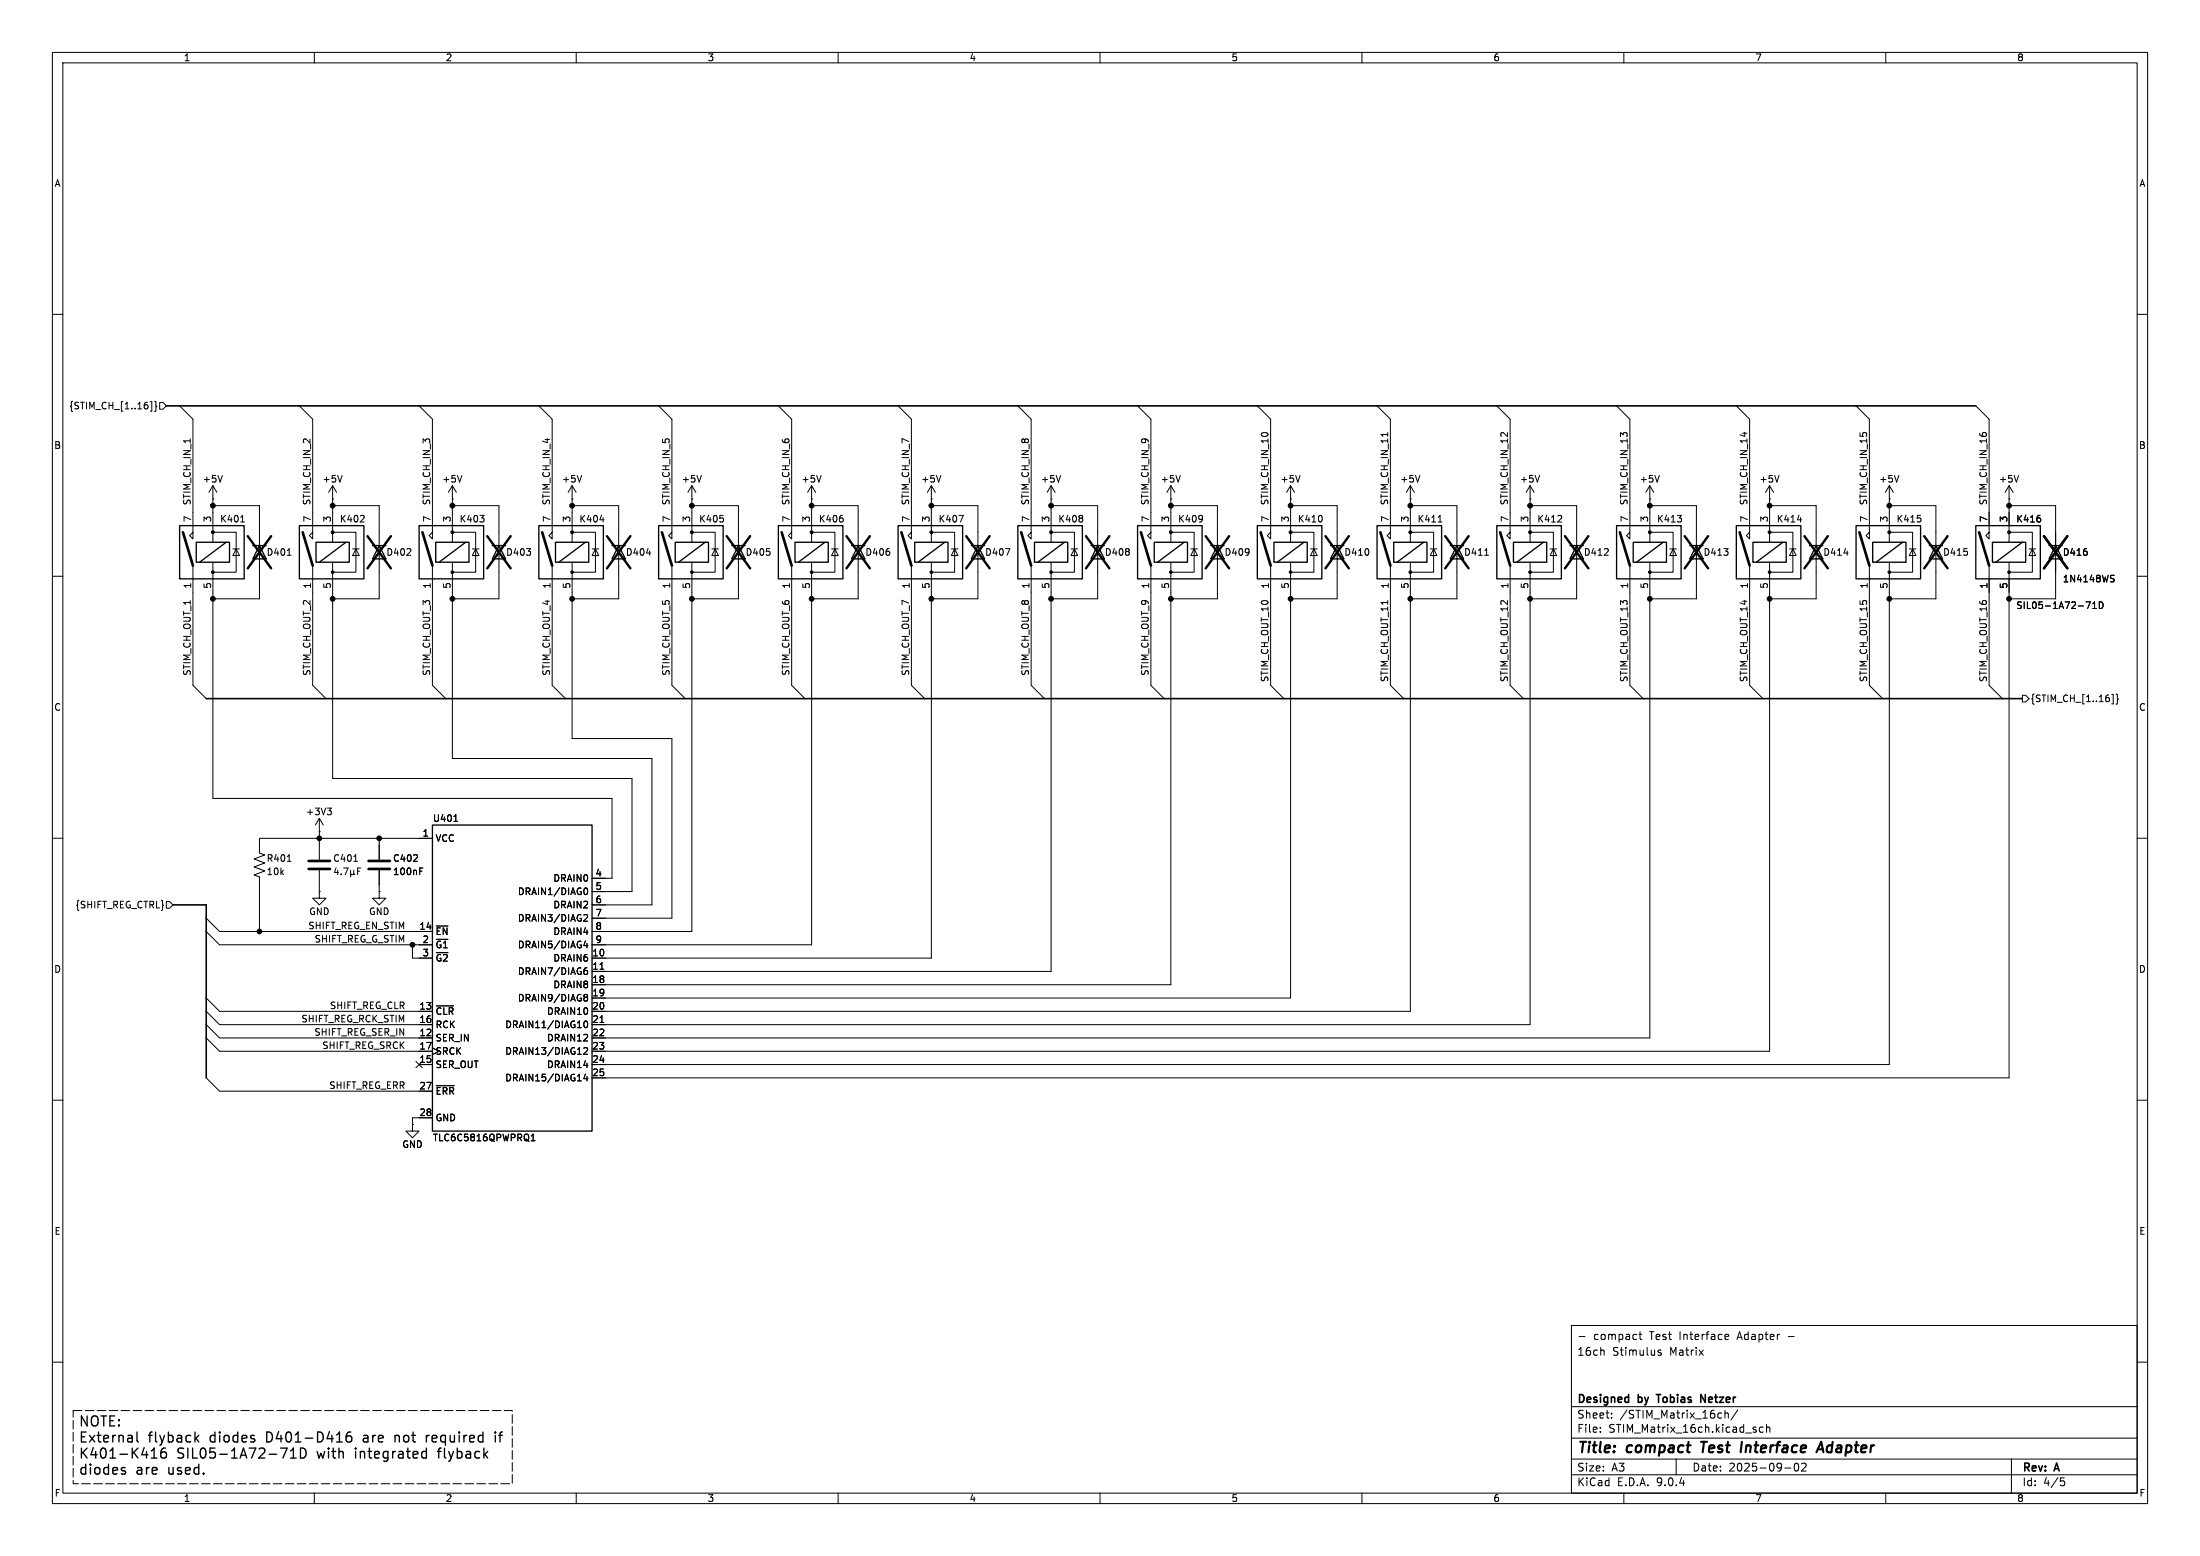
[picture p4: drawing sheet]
<svg xmlns="http://www.w3.org/2000/svg" width="420mm" height="297mm" viewBox="0 0 420 297" stroke-linecap="round" stroke-linejoin="round" font-family="sans-serif">
<g fill="none" stroke="#000" stroke-width=".19">
<path d="M10 10h400v277h-400zM12 12h396v273h-396zM60 10v2M110 10v2M160 10v2M210 10v2M260 10v2M310 10v2M360 10v2M10 60h2M28.7 76.7h.3v1.8h-.3M29.5 76.6l.3 .2v.6l.1 .2-.1 .1v.7l-.3 .1"/>
<path d="M30.5 76.8h.6l.6 .7-.6 .6h-.6zM34.3 77.5l2.5 2.5v22.9l-.6-.7 .6-.6M57.1 77.5l2.6 2.5v22.9l-.6-.7 .6-.6M80 77.5l2.5 2.5v22.9l-.6-.7 .6-.6M102.9 77.5l2.5 2.5v22.9l-.6-.7 .6-.6M125.7 77.5l2.6 2.5v22.9l-.7-.7 .7-.6M148.6 77.5l2.5 2.5v22.9l-.6-.7 .6-.6M171.4 77.5l2.6 2.5v22.9l-.6-.7 .6-.6M194.3 77.5l2.5 2.5v22.9l-.6-.7 .6-.6M217.2 77.5l2.5 2.5v22.9l-.6-.7 .6-.6M240 77.5l2.6 2.5v22.9l-.7-.7 .7-.6M262.9 77.5l2.5 2.5v22.9l-.6-.7 .6-.6"/>
<path d="M285.7 77.5l2.6 2.5v22.9l-.6-.7 .6-.6M308.6 77.5l2.5 2.5v22.9l-.6-.7 .6-.6M331.5 77.5l2.5 2.5v22.9l-.6-.7 .6-.6M354.3 77.5l2.6 2.5v22.9l-.7-.7 .7-.6M377.2 77.5l2.5 2.5v22.9l-.6-.7 .6-.6M408 60h2M40.6 95.3h.1M40.6 92.7v10.8M40.6 92.7l-.7 1.3M40.6 92.7l.8 1.3M40.6 96.5h8.9v17.8h-8.9M42.5 90.7l-.5 1.3"/>
<path d="M46 99.6h.7M63.5 95.3h.1M63.5 92.7l-.8 1.3M63.5 92.7l.8 1.3M63.5 92.7v10.8M63.5 96.5h8.9v17.8h-8.9M65.3 90.7l-.4 1.3M69.4 98.4l.1 .2v.3l-.7 .7h.7M86.4 95.3h.1M86.4 96.5h8.8v17.8h-8.8M86.4 92.7l-.8 1.3M86.4 92.7l.7 1.3"/>
<path d="M86.4 92.7v10.8M88.2 90.7l-.4 1.3M91.6 98.4h.8l-.4 .5M92.3 98.9l.1 .2-.1 .5M109.2 95.3h.1M109.2 92.7l-.7 1.3M109.2 92.7l.8 1.3M109.2 92.7v10.8M109.2 96.5h8.9v17.8h-8.9M111 90.7l-.4 1.3M114.5 99.2h.8M132.1 95.3h.1"/>
<path d="M132.1 96.5h8.9v17.8h-8.9M132.1 92.7l-.8 1.3M132.1 92.7l.7 1.3M132.1 92.7v10.8M133.9 90.7l-.4 1.3M137.5 98.4h.6M138 98.9l.1 .2-.1 .5M154.9 95.3h.1M154.9 96.5h8.9v17.8h-8.9M154.9 92.7v10.8M154.9 92.7l-.7 1.3M154.9 92.7l.8 1.3"/>
<path d="M156.8 90.7l-.5 1.3M160.9 98.9l.1 .2-.1 .5M177.8 95.3h.1M177.8 96.5h8.9v17.8h-8.9M177.8 92.7l-.8 1.3M177.8 92.7l.8 1.3M177.8 92.7v10.8M179.6 90.7l-.4 1.3M183.1 98.4h.8l-.5 1.2M200.7 95.3h.1M200.7 92.7l-.8 1.3M200.7 92.7l.7 1.3"/>
<path d="M200.7 92.7v10.8M200.7 96.5h8.8v17.8h-8.8M202.5 90.7l-.4 1.3M206.6 98.4l.1 .2-.1 .3M206.6 99l.1 .2-.1 .4M223.5 95.3h.1M223.5 96.5h8.9v17.8h-8.9M223.5 92.7v10.8M223.5 92.7l-.7 1.3M223.5 92.7l.8 1.3M225.3 90.7l-.4 1.3M229.4 98.4l.2 .7-.2 .4"/>
<path d="M229.6 98.9l-.2 .2M246.4 95.3h.1M246.4 92.7v10.8M246.4 92.7l-.8 1.3M246.4 92.7l.7 1.3M246.4 96.5h8.9v17.8h-8.9M248.2 90.7l-.4 1.3M252.3 98.5l.1 .4-.1 .6M264.9 82.6v.7M269.2 95.3h.1M269.2 92.7l-.7 1.3M269.2 92.7l.8 1.3"/>
<path d="M269.2 92.7v10.8M269.2 96.5h8.9v17.8h-8.9M271.1 90.7l-.5 1.3M274.6 99.6h.7M292.1 95.3h.1M292.1 96.5h8.9v17.8h-8.9M292.1 92.7v10.8M292.1 92.7l-.8 1.3M292.1 92.7l.8 1.3M293.9 90.7l-.4 1.3M298 98.4l.1 .2v.3l-.7 .7h.7M315 95.3h.1"/>
<path d="M315 92.7l-.8 1.3M315 92.7l.7 1.3M315 92.7v10.8M315 96.5h8.8v17.8h-8.8M316.8 90.7l-.4 1.3M320.2 98.4h.8l-.4 .5M320.9 98.9l.1 .2-.1 .5M337.8 95.3h.1M337.8 92.7l-.7 1.3M337.8 92.7l.8 1.3M337.8 92.7v10.8M337.8 96.5h8.9v17.8h-8.9"/>
<path d="M339.6 90.7l-.4 1.3M343.1 99.2h.8M360.7 95.3h.1M360.7 92.7v10.8M360.7 96.5h8.9v17.8h-8.9M360.7 92.7l-.8 1.3M360.7 92.7l.7 1.3M362.5 90.7l-.4 1.3M366.1 98.4h.6M366.6 98.9l.1 .2-.1 .5M383.5 95.3h.1M383.5 92.7l-.7 1.3"/>
<path d="M383.5 92.7l.8 1.3M383.5 92.7v10.8M383.5 96.5h8.9v17.8h-8.9M385.4 90.7l-.5 1.3M389.5 98.9l.1 .2-.1 .5M10 110h2M36.8 108v22.8l2.6 2.6M40.6 101.6h4.5v7.6h-4.5M40.6 107.3v45.1h76.2v15.2h-3.8M44.4 104.8h1.3M45.1 104.8l.6 1.2h-1.3zM54.8 106h.8"/>
<path d="M59.7 108v22.8l2.5 2.6M63.5 101.6h4.4v7.6h-4.4M63.5 107.3v41.3h57.1v21.6h-7.6M67.3 104.8h1.3M67.9 104.8l.7 1.2h-1.3zM82.5 108v22.8l2.6 2.6M86.4 101.6h4.4v7.6h-4.4M86.4 107.3v37.5h38.1v27.9h-11.5M90.2 104.8h1.2M90.8 104.8l.6 1.2h-1.2zM105.4 108v22.8l2.5 2.6M109.2 101.6h4.5v7.6h-4.5"/>
<path d="M109.2 107.3v33.7h19.1v34.3h-15.3M113 104.8h1.3M113.7 104.8l.6 1.2h-1.3zM123.4 105.6h.8M128.3 108v22.8l2.5 2.6M132.1 101.6h4.4v7.6h-4.4M132.1 107.3v70.5h-19.1M135.9 104.8h1.3M136.5 104.8l.7 1.2h-1.3zM151.1 108v22.8l2.6 2.6M154.9 101.6h4.5v7.6h-4.5M154.9 107.3v73h-41.9"/>
<path d="M158.7 104.8h1.3M159.4 104.8l.6 1.2h-1.3zM174 108v22.8l2.5 2.6M177.8 101.6h4.4v7.6h-4.4M177.8 107.3v75.6h-64.8M181.6 104.8h1.3M182.2 104.8l.7 1.2h-1.3zM191.9 104.7h.9l-.6 1.3M196.8 108v22.8l2.6 2.6M200.7 101.6h4.4v7.6h-4.4M200.7 107.3v78.1h-87.7M204.5 104.8h1.2"/>
<path d="M205.1 104.8l.6 1.2h-1.2zM219.7 108v22.8l2.5 2.6M223.5 101.6h4.5v7.6h-4.5M223.5 107.3v80.7h-110.5M227.3 104.8h1.3M228 104.8l.6 1.2h-1.3zM242.6 108v22.8l2.5 2.6M246.4 101.6h4.4v7.6h-4.4M246.4 107.3v83.2h-133.4M250.2 104.8h1.3M250.8 104.8l.7 1.2h-1.3zM265.4 108v22.8l2.6 2.6"/>
<path d="M269.2 101.6h4.5v7.6h-4.5M269.2 107.3v85.7h-156.2M273 104.8h1.3M273.7 104.8l.6 1.2h-1.3zM283.4 106h.8M288.3 108v22.8l2.5 2.6M292.1 101.6h4.4v7.6h-4.4M292.1 107.3v88.3h-179.1M295.9 104.8h1.3M296.5 104.8l.7 1.2h-1.3zM311.1 108v22.8l2.6 2.6M315 101.6h4.4v7.6h-4.4"/>
<path d="M315 107.3v90.8h-202M318.8 104.8h1.2M319.4 104.8l.6 1.2h-1.2zM334 108v22.8l2.5 2.6M337.8 101.6h4.5v7.6h-4.5M337.8 107.3v93.4h-224.8M341.6 104.8h1.3M342.3 104.8l.6 1.2h-1.3zM352 105.6h.8M356.9 108v22.8l2.5 2.6M360.7 101.6h4.4v7.6h-4.4M360.7 107.3v95.9h-247.7"/>
<path d="M364.5 104.8h1.3M365.1 104.8l.7 1.2h-1.3zM379.7 108v22.8l2.6 2.6M383.5 101.6h4.5v7.6h-4.5M383.5 107.3v98.4h-270.5M387.3 104.8h1.3M388 104.8l.6 1.2h-1.3zM398.2 114.9h.9l-.6 1.2M399.5 116.1h.7M399.5 115.2l.4-.3v1.2M400.8 114.9a.64 .64 0 0 1 .7 .6 .64 .64 0 0 1-.7 .6zM403.1 110.4l.4 .1 .1 .3-.2 .3h-.3"/>
<path d="M403.1 109.8l.5 .1M408 110h2M386.1 132.7h.6l.6 .7-.6 .6h-.6zM403.1 132.5h.3v1.9h-.3M404 132.5l.2 .2v.6l.2 .1-.2 .2v.6l-.2 .2M10 160h2M61 158.8h.1M61 156.2v7.9M61 156.2l-.8 1.3M61 156.2l.7 1.3M62.5 154.2h.8l-.5 .5M63 154.7l.3 .3v.3l-.3 .2"/>
<path d="M86.7 156.8h.7M408 160h2M31.7 172.1h.7l.6 .6-.6 .7h-.7zM39.4 175.3l2.5 2.5h40.6M39.4 177.8l2.5 2.5h40.6M54.8 164.4h.8M61 170.2v1.3h1.2l-1.2 1.2-1.3-1.2h1.3M61 170.2h.1M61 166.1v4.1M64.2 165.6l-.3 .9h.7M64.5 166.1v.8M65.1 166.8v.1"/>
<path d="M65.6 165.7h.9l-.6 1.2M66.9 166.1v1.3M66.9 166.8l.2 .1 .4-.1M67.5 164.4h.8M67.5 166.8l.2 .1M67.5 166.1v.7M68.3 166.3h.4M68.9 165.7h-.6v1.2M72.4 170.2v1.3h1.3l-1.3 1.2-1.3-1.2h1.3M72.4 170.2h.1M72.4 160v4.1M72.4 166.1v4.1"/>
<path d="M80.1 165.7h.6M80.1 166.3h.4M82.5 160h-33v2.8l1 .4-2 .8 2 .7-2 .8 2 .7-2 .8 1 .4v10.4M83.3 176.8h2.2M111.5 174.6h.4l.3 .3-.8 .9h.8M111.6 169.6l.2-.1a.68 .68 0 0 1 .4 .6 .68 .68 0 0 1-.4 .7l-.2-.2M111.8 179.6l-.3 .9h.7M39.4 190.5l2.5 2.5h40.6M39.4 193l2.5 2.6h40.6M39.4 195.6l2.5 2.5h40.6M39.4 198.1l2.5 2.6h40.6M78.7 180.3v2.6h3.8"/>
<path d="M83.3 192h3.3M111.6 185.3l.3-.1 .3 .3-.1 .4h-.5M111.6 189.9l.3-.1 .2 .1 .1 .2-.3 .3M111.6 195l.2-.1a.68 .68 0 0 1 .4 .6 .68 .68 0 0 1-.4 .7l-.3-.5zM111.6 190.3l.1 .1M111.7 190.4h.2M111.7 190.4h-.1M111.9 190.4l.3 .2-.1 .4-.2 .1-.3-.1M112.1 180.1v.8M112.1 184.7l-.4 .1-.2 .2M114.5 185h.8M114.5 195.2h.8"/>
<path d="M10 210h2M39.4 205.7l2.5 2.6h40.6M78.7 214.6v1.3h1.3l-1.3 1.3-1.2-1.3h1.2M78.7 214.6h.1M79.4 202.6l1.2 1.2M80 203.2h2.5M80.6 202.6l-1.2 1.2M82.5 213.4h-3.8v1.2M83.3 207.2h3.4M101.4 217.7h.7M101.4 216.8l.4-.3v1.2M111.5 200.1l.4-.1 .3 .3-.8 .9h.8"/>
<path d="M111.8 205l-.3 .9h.7M112.1 205.5v.8M408 210h2M300 253h108v32h-108zM301.4 255.1h1.2M306 257.7l.2 .2v.8M312.9 254.7h.5M313.1 254.2v1.3l.3 .2M317.1 257.8l-.4-.1-.2 .2 .1 .2 .5 .2v.3h-.6M329.5 254.7l.4 .1 .1 .2-.7 .2M329.9 255.6l-.4 .1M10 260h2"/>
<path d="M300 278.5h108M300 274.5h108M300 268.5h108M305.5 273.2v.2M305.5 272.5v.1M307.7 270.5v.2M307.7 269.8v.1M320 278.5v3M329.3 269.2v1.5M329.3 269.8l.2-.1 .4 .1v.9M331.7 269.1l-1.3 1.9M334.9 272.9l.3 .1 .1 .2-.2 .2h-.3"/>
<path d="M334.9 272.4l.3 .1M336.6 272.5l-.4-.1-.3 .3 .1 .6h.6M337.2 272.5l.2-.1 .4 .1 .1 .9M337.2 271.9v1.5M342.7 279.4l.2-.1a.8 .8 0 0 1 .5 .7 .8 .8 0 0 1-.5 .8l-.2-.2-.2-.4zM343.9 279.4l.6-.1 .2 .1 .1 .3-.9 1.1h.9M384 278.5v6.5M408 260h2M60 285v2M110 285v2M160 285v2M210 285v2"/>
<path d="M260 285v2M300 281.5h108M310 285v2M340.7 280.2h1.2M360 285v2M393.4 282.1h.7M393.5 282.7h.4l.3 .2-.2 .6-.5 .1"/>
</g>
<path d="M324.7 275.2h1.2M325.3 275.2l-.3 2M346.8 277.2l.9-2 .4 2M347 276.6h1" fill="none" stroke="#000" stroke-width=".4"/>
<path d="M31.7 77.5h345.5M39.4 133.4h346.7M33 172.7h6.4v33M316.2 266.2h.8M324.7 267.7v-1.5l.8 1.5" fill="none" stroke="#000" stroke-width=".3"/>
<g fill="none" stroke="#000" stroke-width=".25">
<path d="M34.3 100.3h12.3v10.2h-12.3zM37.5 103.5h6.3v3.8h-6.3zM43.2 103.5l-5.1 3.8M48.3 104.1h2.5M49.5 104.1l1.3 2.6h-2.5zM57.1 100.3h12.4v10.2h-12.4zM60.3 103.5h6.4v3.8h-6.4zM66 103.5l-5 3.8M71.1 104.1h2.6M72.4 104.1l1.3 2.6h-2.6zM80 100.3h12.3v10.2h-12.3zM83.2 103.5h6.3v3.8h-6.3z"/>
<path d="M88.9 103.5l-5.1 3.8M94 104.1h2.5M95.2 104.1l1.3 2.6h-2.5zM102.9 100.3h12.3v10.2h-12.3zM106 103.5h6.4v3.8h-6.4zM111.8 103.5l-5.1 3.8M116.8 104.1h2.6M118.1 104.1l1.3 2.6h-2.6zM125.7 100.3h12.3v10.2h-12.3zM128.9 103.5h6.4v3.8h-6.4zM134.6 103.5l-5.1 3.8M139.7 104.1h2.5"/>
<path d="M141 104.1l1.2 2.6h-2.5zM148.6 100.3h12.3v10.2h-12.3zM151.8 103.5h6.3v3.8h-6.3zM157.5 103.5l-5.1 3.8M162.6 104.1h2.5M163.8 104.1l1.3 2.6h-2.5zM171.4 100.3h12.4v10.2h-12.4zM174.6 103.5h6.4v3.8h-6.4zM180.3 103.5l-5 3.8M185.4 104.1h2.6M186.7 104.1l1.3 2.6h-2.6zM194.3 100.3h12.3v10.2h-12.3z"/>
<path d="M197.5 103.5h6.3v3.8h-6.3zM203.2 103.5l-5.1 3.8M208.3 104.1h2.5M209.5 104.1l1.3 2.6h-2.5zM217.2 100.3h12.3v10.2h-12.3zM220.3 103.5h6.4v3.8h-6.4zM226.1 103.5l-5.1 3.8M231.1 104.1h2.6M232.4 104.1l1.3 2.6h-2.6zM240 100.3h12.3v10.2h-12.3zM243.2 103.5h6.4v3.8h-6.4zM248.9 103.5l-5.1 3.8"/>
<path d="M254 104.1h2.5M255.3 104.1l1.2 2.6h-2.5zM262.9 100.3h12.3v10.2h-12.3zM266.1 103.5h6.3v3.8h-6.3zM271.8 103.5l-5.1 3.8M276.9 104.1h2.5M278.1 104.1l1.3 2.6h-2.5zM285.7 100.3h12.4v10.2h-12.4zM288.9 103.5h6.4v3.8h-6.4zM294.6 103.5l-5 3.8M299.7 104.1h2.6M301 104.1l1.3 2.6h-2.6z"/>
<path d="M308.6 100.3h12.3v10.2h-12.3zM311.8 103.5h6.3v3.8h-6.3zM317.5 103.5l-5.1 3.8M322.6 104.1h2.5M323.8 104.1l1.3 2.6h-2.5zM331.5 100.3h12.3v10.2h-12.3zM334.6 103.5h6.4v3.8h-6.4zM340.4 103.5l-5.1 3.8M345.4 104.1h2.6M346.7 104.1l1.3 2.6h-2.6zM354.3 100.3h12.3v10.2h-12.3zM357.5 103.5h6.4v3.8h-6.4z"/>
<path d="M363.2 103.5l-5.1 3.8M368.3 104.1h2.5M369.6 104.1l1.2 2.6h-2.5zM377.2 100.3h12.3v10.2h-12.3zM380.4 103.5h6.3v3.8h-6.3zM386.1 103.5l-5.1 3.8M391.2 104.1h2.5M392.4 104.1l1.3 2.6h-2.5zM82.5 157.5h30.5v58.4h-30.5zM26.2 273.3v1.7l.2 .2M28.9 278.3h1.1M29.4 276.4v1.9"/>
<path d="M30.7 277.2v.7l.4 .4h.3l.3-.2v-.8M30.8 277.3l-.1 .2M54.8 276.4l-.8 1.9M55.5 278.3h1M55.6 276.9h-.1M56 276.4v1.9M57.4 276.4v1.9h.4a1.01 1.01 0 0 0 .6-1.4M67 273.3a.75 .75 0 0 0-.9 .9v.7l.2 .3h.5l.3-.1 .1-.7-.2-.2-.6-.1-.3 .3M69.6 274l-.2 .1M69.6 274.5a.37 .37 0 0 0-.3 .4 .37 .37 0 0 0 .3 .3M75.4 274v1.2M76 274l-.6 .2"/>
<path d="M81.9 274l-.3 .1M83.8 276.7v1.6M94.6 273.3v.2M94.6 274v1.2M95.2 274h.7M95.9 273.3l-.3 .1-.1 .2v1.6"/>
</g>
<g fill="none" stroke="#000" stroke-width=".51">
<path d="M34.9 101.6l1.9 6.4M57.8 101.6l1.9 6.4M80.6 101.6l1.9 6.4M103.5 101.6l1.9 6.4M126.4 101.6l1.9 6.4M149.2 101.6l1.9 6.4M172.1 101.6l1.9 6.4M194.9 101.6l1.9 6.4M217.8 101.6l1.9 6.4M240.7 101.6l1.9 6.4M263.5 101.6l1.9 6.4M286.4 101.6l1.9 6.4"/>
<path d="M309.2 101.6l1.9 6.4M332.1 101.6l1.9 6.4M355 101.6l1.9 6.4M377.8 101.6l1.9 6.4M58.9 165.9h4.1M58.9 164.3h4.1M70.4 165.9h4M70.4 164.3h4"/>
</g>
<g fill="#000" stroke="#000" stroke-width=".19">
<circle cx="40.6" cy="96.5" r=".46"/>
<circle cx="63.5" cy="96.5" r=".46"/>
<circle cx="86.4" cy="96.5" r=".46"/>
<circle cx="109.2" cy="96.5" r=".46"/>
<circle cx="132.1" cy="96.5" r=".46"/>
<circle cx="154.9" cy="96.5" r=".46"/>
<circle cx="177.8" cy="96.5" r=".46"/>
<circle cx="200.7" cy="96.5" r=".46"/>
<circle cx="223.5" cy="96.5" r=".46"/>
<circle cx="246.4" cy="96.5" r=".46"/>
<circle cx="269.2" cy="96.5" r=".46"/>
<circle cx="292.1" cy="96.5" r=".46"/>
<circle cx="315" cy="96.5" r=".46"/>
<circle cx="337.8" cy="96.5" r=".46"/>
<circle cx="360.7" cy="96.5" r=".46"/>
<circle cx="383.5" cy="96.5" r=".46"/>
<circle cx="40.6" cy="114.3" r=".46"/>
<circle cx="40.6" cy="109.2" r=".25"/>
<circle cx="40.6" cy="101.6" r=".28"/>
<circle cx="63.5" cy="114.3" r=".46"/>
<circle cx="63.5" cy="109.2" r=".25"/>
<circle cx="63.5" cy="101.6" r=".28"/>
<circle cx="86.4" cy="114.3" r=".46"/>
<circle cx="86.4" cy="109.2" r=".25"/>
<circle cx="86.4" cy="101.6" r=".28"/>
<circle cx="109.2" cy="114.3" r=".46"/>
<circle cx="109.2" cy="109.2" r=".25"/>
<circle cx="109.2" cy="101.6" r=".28"/>
<circle cx="132.1" cy="114.3" r=".46"/>
<circle cx="132.1" cy="109.2" r=".25"/>
<circle cx="132.1" cy="101.6" r=".28"/>
<circle cx="154.9" cy="114.3" r=".46"/>
<circle cx="154.9" cy="109.2" r=".25"/>
<circle cx="154.9" cy="101.6" r=".28"/>
<circle cx="177.8" cy="114.3" r=".46"/>
<circle cx="177.8" cy="109.2" r=".25"/>
<circle cx="177.8" cy="101.6" r=".28"/>
<circle cx="200.7" cy="114.3" r=".46"/>
<circle cx="200.7" cy="109.2" r=".25"/>
<circle cx="200.7" cy="101.6" r=".28"/>
<circle cx="223.5" cy="114.3" r=".46"/>
<circle cx="223.5" cy="109.2" r=".25"/>
<circle cx="223.5" cy="101.6" r=".28"/>
<circle cx="246.4" cy="114.3" r=".46"/>
<circle cx="246.4" cy="109.2" r=".25"/>
<circle cx="246.4" cy="101.6" r=".28"/>
<circle cx="269.2" cy="114.3" r=".46"/>
<circle cx="269.2" cy="109.2" r=".25"/>
<circle cx="269.2" cy="101.6" r=".28"/>
<circle cx="292.1" cy="114.3" r=".46"/>
<circle cx="292.1" cy="109.2" r=".25"/>
<circle cx="292.1" cy="101.6" r=".28"/>
<circle cx="315" cy="114.3" r=".46"/>
<circle cx="315" cy="109.2" r=".25"/>
<circle cx="315" cy="101.6" r=".28"/>
<circle cx="337.8" cy="114.3" r=".46"/>
<circle cx="337.8" cy="109.2" r=".25"/>
<circle cx="337.8" cy="101.6" r=".28"/>
<circle cx="360.7" cy="114.3" r=".46"/>
<circle cx="360.7" cy="109.2" r=".25"/>
<circle cx="360.7" cy="101.6" r=".28"/>
<circle cx="383.5" cy="114.3" r=".46"/>
<circle cx="383.5" cy="109.2" r=".25"/>
<circle cx="383.5" cy="101.6" r=".28"/>
<circle cx="49.5" cy="177.8" r=".46"/>
<circle cx="61" cy="160" r=".46"/>
<circle cx="72.4" cy="160" r=".46"/>
<circle cx="78.7" cy="180.3" r=".46"/>
</g>
<g fill="none" stroke="#000" stroke-width=".46">
<path d="M47.3 102.3l4.5 6.2M51.8 102.3l-4.5 6.2M70.2 102.3l4.4 6.2M74.6 102.3l-4.4 6.2M93 102.3l4.5 6.2M97.5 102.3l-4.5 6.2M115.9 102.3l4.4 6.2M120.3 102.3l-4.4 6.2M138.7 102.3l4.5 6.2M143.2 102.3l-4.5 6.2M161.6 102.3l4.5 6.2M166.1 102.3l-4.5 6.2"/>
<path d="M184.5 102.3l4.4 6.2M188.9 102.3l-4.4 6.2M207.3 102.3l4.5 6.2M211.8 102.3l-4.5 6.2M230.2 102.3l4.4 6.2M234.6 102.3l-4.4 6.2M253 102.3l4.5 6.2M257.5 102.3l-4.5 6.2M275.9 102.3l4.5 6.2M280.4 102.3l-4.5 6.2M298.8 102.3l4.4 6.2M303.2 102.3l-4.4 6.2"/>
<path d="M321.6 102.3l4.5 6.2M326.1 102.3l-4.5 6.2M344.5 102.3l4.4 6.2M348.9 102.3l-4.4 6.2M367.3 102.3l4.5 6.2M371.8 102.3l-4.5 6.2M390.2 102.3l4.5 6.2M394.7 102.3l-4.5 6.2"/>
</g>
<path d="M14 269.2h83.8v14h-83.8z" fill="none" stroke="#000" stroke-width=".19" stroke-dasharray="1.7 .6"/>
<g font-size="2.8">
<text x="301" y="277.9">Title:</text>
<text x="310.6" y="277.9">compact</text>
<text x="325.6" y="277.9">Test</text>
<text x="334" y="277.9">Interface</text>
<text x="349.5" y="277.9">Adapter</text>
</g>
<g font-size="2.7">
<text x="14.9" y="272.9">NOTE:</text>
<text x="14.9" y="275.9">External</text>
<text x="28.4" y="275.9">flyback</text>
<text x="40.4" y="275.9">diodes</text>
<text x="51.4" y="275.9">D401-D416</text>
<text x="70.3" y="275.9">are</text>
<text x="76.7" y="275.9">not</text>
<text x="83.1" y="275.9">required</text>
<text x="14.9" y="279">K401-K416</text>
<text x="33.8" y="279">SIL05-1A72-71D</text>
<text x="60.9" y="279">with</text>
<text x="68.4" y="279">integrated</text>
<text x="84.7" y="279">flyback</text>
<text x="14.9" y="282.1">diodes</text>
<text x="26" y="282.1">are</text>
<text x="32.4" y="282.1">used.</text>
</g>
<g font-size="2.1">
<text x="304.1" y="256">compact</text>
<text x="314.9" y="256">Test</text>
<text x="320.7" y="256">Interface</text>
<text x="332" y="256">Adapter</text>
<text x="341.7" y="256">-</text>
<text x="301" y="259">16ch</text>
<text x="307.8" y="259">Stimulus</text>
<text x="318.8" y="259">Matrix</text>
<text x="301" y="268.2">Designed</text>
<text x="312.8" y="268.2">by</text>
<text x="317" y="268.2">Tobias</text>
<text x="325.9" y="268.2">Netzer</text>
<text x="301" y="273.7">File:</text>
<text x="301" y="271">Sheet:</text>
<text x="307.1" y="273.7">STIM_Matrix_16ch.kicad_sch</text>
<text x="309.2" y="271">/STIM_Matrix_16ch/</text>
<text x="301" y="281.1">Size:</text>
<text x="307.6" y="281.1">A3</text>
<text x="323" y="281.1">Date:</text>
<text x="330" y="281.1">2025-09-02</text>
<text x="386" y="281.3">Rev:</text>
<text x="392.4" y="281.3">A</text>
<text x="301" y="283.9">KiCad</text>
<text x="308.7" y="283.9">E.D.A.</text>
<text x="316.3" y="283.9">9.0.4</text>
<text x="386" y="283.9">Id:</text>
<text x="390.1" y="283.9">4/5</text>
</g>
<g font-size="1.8">
<text x="35" y="11.9">1</text>
<text x="85" y="11.9">2</text>
<text x="135" y="11.9">3</text>
<text x="185" y="11.9">4</text>
<text x="235" y="11.9">5</text>
<text x="285" y="11.9">6</text>
<text x="335" y="11.9">7</text>
<text x="385" y="11.9">8</text>
<text x="10.3" y="35.9">A</text>
<text x="408.3" y="35.9">A</text>
<text x="13.1" y="78.3">{STIM_CH_[1..16]}</text>
<text x="10.3" y="85.9">B</text>
<text x="408.2" y="85.9">B</text>
<text x="38.6" y="92.3">+5V</text>
<text x="61.5" y="92.3">+5V</text>
<text x="84.3" y="92.3">+5V</text>
<text x="107.2" y="92.3">+5V</text>
<text x="130" y="92.3">+5V</text>
<text x="152.9" y="92.3">+5V</text>
<text x="175.8" y="92.3">+5V</text>
<text x="198.6" y="92.3">+5V</text>
<text x="221.5" y="92.3">+5V</text>
<text x="244.3" y="92.3">+5V</text>
<text x="267.2" y="92.3">+5V</text>
<text x="290.1" y="92.3">+5V</text>
<text x="312.9" y="92.3">+5V</text>
<text x="335.8" y="92.3">+5V</text>
<text x="358.6" y="92.3">+5V</text>
<text x="381.5" y="92.3">+5V</text>
<text x="36.5" y="96.5" transform="rotate(-90 36.5 96.5)">STIM_CH_IN_1</text>
<text x="36.6" y="99.8" transform="rotate(-90 36.6 99.8)">7</text>
<text x="40.4" y="99.8" transform="rotate(-90 40.4 99.8)">3</text>
<text x="41.9" y="99.9">K401</text>
<text x="59.3" y="96.5" transform="rotate(-90 59.3 96.5)">STIM_CH_IN_2</text>
<text x="59.4" y="99.8" transform="rotate(-90 59.4 99.8)">7</text>
<text x="63.2" y="99.8" transform="rotate(-90 63.2 99.8)">3</text>
<text x="64.8" y="99.9">K402</text>
<text x="82.2" y="96.5" transform="rotate(-90 82.2 96.5)">STIM_CH_IN_3</text>
<text x="82.3" y="99.8" transform="rotate(-90 82.3 99.8)">7</text>
<text x="86.1" y="99.8" transform="rotate(-90 86.1 99.8)">3</text>
<text x="87.6" y="99.9">K403</text>
<text x="105.1" y="96.5" transform="rotate(-90 105.1 96.5)">STIM_CH_IN_4</text>
<text x="105.2" y="99.8" transform="rotate(-90 105.2 99.8)">7</text>
<text x="109" y="99.8" transform="rotate(-90 109 99.8)">3</text>
<text x="110.5" y="99.9">K404</text>
<text x="127.9" y="96.5" transform="rotate(-90 127.9 96.5)">STIM_CH_IN_5</text>
<text x="128" y="99.8" transform="rotate(-90 128 99.8)">7</text>
<text x="131.8" y="99.8" transform="rotate(-90 131.8 99.8)">3</text>
<text x="133.4" y="99.9">K405</text>
<text x="150.8" y="96.5" transform="rotate(-90 150.8 96.5)">STIM_CH_IN_6</text>
<text x="150.9" y="99.8" transform="rotate(-90 150.9 99.8)">7</text>
<text x="154.7" y="99.8" transform="rotate(-90 154.7 99.8)">3</text>
<text x="156.2" y="99.9">K406</text>
<text x="173.6" y="96.5" transform="rotate(-90 173.6 96.5)">STIM_CH_IN_7</text>
<text x="173.7" y="99.8" transform="rotate(-90 173.7 99.8)">7</text>
<text x="177.5" y="99.8" transform="rotate(-90 177.5 99.8)">3</text>
<text x="179.1" y="99.9">K407</text>
<text x="196.5" y="96.5" transform="rotate(-90 196.5 96.5)">STIM_CH_IN_8</text>
<text x="196.6" y="99.8" transform="rotate(-90 196.6 99.8)">7</text>
<text x="200.4" y="99.8" transform="rotate(-90 200.4 99.8)">3</text>
<text x="201.9" y="99.9">K408</text>
<text x="219.4" y="96.5" transform="rotate(-90 219.4 96.5)">STIM_CH_IN_9</text>
<text x="219.5" y="99.8" transform="rotate(-90 219.5 99.8)">7</text>
<text x="223.3" y="99.8" transform="rotate(-90 223.3 99.8)">3</text>
<text x="224.8" y="99.9">K409</text>
<text x="242.2" y="96.5" transform="rotate(-90 242.2 96.5)">STIM_CH_IN_10</text>
<text x="242.3" y="99.8" transform="rotate(-90 242.3 99.8)">7</text>
<text x="246.1" y="99.8" transform="rotate(-90 246.1 99.8)">3</text>
<text x="247.7" y="99.9">K410</text>
<text x="265.1" y="96.5" transform="rotate(-90 265.1 96.5)">STIM_CH_IN_11</text>
<text x="265.2" y="99.8" transform="rotate(-90 265.2 99.8)">7</text>
<text x="269" y="99.8" transform="rotate(-90 269 99.8)">3</text>
<text x="270.5" y="99.9">K411</text>
<text x="287.9" y="96.5" transform="rotate(-90 287.9 96.5)">STIM_CH_IN_12</text>
<text x="288" y="99.8" transform="rotate(-90 288 99.8)">7</text>
<text x="291.8" y="99.8" transform="rotate(-90 291.8 99.8)">3</text>
<text x="293.4" y="99.9">K412</text>
<text x="310.8" y="96.5" transform="rotate(-90 310.8 96.5)">STIM_CH_IN_13</text>
<text x="310.9" y="99.8" transform="rotate(-90 310.9 99.8)">7</text>
<text x="314.7" y="99.8" transform="rotate(-90 314.7 99.8)">3</text>
<text x="316.2" y="99.9">K413</text>
<text x="333.7" y="96.5" transform="rotate(-90 333.7 96.5)">STIM_CH_IN_14</text>
<text x="333.8" y="99.8" transform="rotate(-90 333.8 99.8)">7</text>
<text x="337.6" y="99.8" transform="rotate(-90 337.6 99.8)">3</text>
<text x="339.1" y="99.9">K414</text>
<text x="356.5" y="96.5" transform="rotate(-90 356.5 96.5)">STIM_CH_IN_15</text>
<text x="356.6" y="99.8" transform="rotate(-90 356.6 99.8)">7</text>
<text x="360.4" y="99.8" transform="rotate(-90 360.4 99.8)">3</text>
<text x="362" y="99.9">K415</text>
<text x="379.4" y="96.5" transform="rotate(-90 379.4 96.5)">STIM_CH_IN_16</text>
<text x="379.5" y="99.8" transform="rotate(-90 379.5 99.8)">7</text>
<text x="383.3" y="99.8" transform="rotate(-90 383.3 99.8)">3</text>
<text x="384.8" y="99.9">K416</text>
<text x="50.8" y="106.3">D401</text>
<text x="73.7" y="106.3">D402</text>
<text x="96.5" y="106.3">D403</text>
<text x="119.4" y="106.3">D404</text>
<text x="142.2" y="106.3">D405</text>
<text x="165.1" y="106.3">D406</text>
<text x="188" y="106.3">D407</text>
<text x="210.8" y="106.3">D408</text>
<text x="233.7" y="106.3">D409</text>
<text x="256.5" y="106.3">D410</text>
<text x="279.4" y="106.3">D411</text>
<text x="302.3" y="106.3">D412</text>
<text x="325.1" y="106.3">D413</text>
<text x="348" y="106.3">D414</text>
<text x="370.8" y="106.3">D415</text>
<text x="393.7" y="106.3">D416</text>
<text x="36.6" y="112.5" transform="rotate(-90 36.6 112.5)">1</text>
<text x="40.4" y="112.5" transform="rotate(-90 40.4 112.5)">5</text>
<text x="59.4" y="112.5" transform="rotate(-90 59.4 112.5)">1</text>
<text x="63.2" y="112.5" transform="rotate(-90 63.2 112.5)">5</text>
<text x="82.3" y="112.5" transform="rotate(-90 82.3 112.5)">1</text>
<text x="86.1" y="112.5" transform="rotate(-90 86.1 112.5)">5</text>
<text x="105.2" y="112.5" transform="rotate(-90 105.2 112.5)">1</text>
<text x="109" y="112.5" transform="rotate(-90 109 112.5)">5</text>
<text x="128" y="112.5" transform="rotate(-90 128 112.5)">1</text>
<text x="131.8" y="112.5" transform="rotate(-90 131.8 112.5)">5</text>
<text x="150.9" y="112.5" transform="rotate(-90 150.9 112.5)">1</text>
<text x="154.7" y="112.5" transform="rotate(-90 154.7 112.5)">5</text>
<text x="173.7" y="112.5" transform="rotate(-90 173.7 112.5)">1</text>
<text x="177.5" y="112.5" transform="rotate(-90 177.5 112.5)">5</text>
<text x="196.6" y="112.5" transform="rotate(-90 196.6 112.5)">1</text>
<text x="200.4" y="112.5" transform="rotate(-90 200.4 112.5)">5</text>
<text x="219.5" y="112.5" transform="rotate(-90 219.5 112.5)">1</text>
<text x="223.3" y="112.5" transform="rotate(-90 223.3 112.5)">5</text>
<text x="242.3" y="112.5" transform="rotate(-90 242.3 112.5)">1</text>
<text x="246.1" y="112.5" transform="rotate(-90 246.1 112.5)">5</text>
<text x="265.2" y="112.5" transform="rotate(-90 265.2 112.5)">1</text>
<text x="269" y="112.5" transform="rotate(-90 269 112.5)">5</text>
<text x="288" y="112.5" transform="rotate(-90 288 112.5)">1</text>
<text x="291.8" y="112.5" transform="rotate(-90 291.8 112.5)">5</text>
<text x="310.9" y="112.5" transform="rotate(-90 310.9 112.5)">1</text>
<text x="314.7" y="112.5" transform="rotate(-90 314.7 112.5)">5</text>
<text x="333.8" y="112.5" transform="rotate(-90 333.8 112.5)">1</text>
<text x="337.6" y="112.5" transform="rotate(-90 337.6 112.5)">5</text>
<text x="356.6" y="112.5" transform="rotate(-90 356.6 112.5)">1</text>
<text x="360.4" y="112.5" transform="rotate(-90 360.4 112.5)">5</text>
<text x="379.5" y="112.5" transform="rotate(-90 379.5 112.5)">1</text>
<text x="383.3" y="112.5" transform="rotate(-90 383.3 112.5)">5</text>
<text x="393.7" y="111.4">1N4148WS</text>
<text x="384.8" y="116.4">SIL05-1A72-71D</text>
<text x="36.5" y="129.1" transform="rotate(-90 36.5 129.1)">STIM_CH_OUT_1</text>
<text x="59.3" y="129.1" transform="rotate(-90 59.3 129.1)">STIM_CH_OUT_2</text>
<text x="82.2" y="129.1" transform="rotate(-90 82.2 129.1)">STIM_CH_OUT_3</text>
<text x="105.1" y="129.1" transform="rotate(-90 105.1 129.1)">STIM_CH_OUT_4</text>
<text x="127.9" y="129.1" transform="rotate(-90 127.9 129.1)">STIM_CH_OUT_5</text>
<text x="150.8" y="129.1" transform="rotate(-90 150.8 129.1)">STIM_CH_OUT_6</text>
<text x="173.6" y="129.1" transform="rotate(-90 173.6 129.1)">STIM_CH_OUT_7</text>
<text x="196.5" y="129.1" transform="rotate(-90 196.5 129.1)">STIM_CH_OUT_8</text>
<text x="219.4" y="129.1" transform="rotate(-90 219.4 129.1)">STIM_CH_OUT_9</text>
<text x="242.2" y="130.3" transform="rotate(-90 242.2 130.3)">STIM_CH_OUT_10</text>
<text x="265.1" y="130.3" transform="rotate(-90 265.1 130.3)">STIM_CH_OUT_11</text>
<text x="287.9" y="130.3" transform="rotate(-90 287.9 130.3)">STIM_CH_OUT_12</text>
<text x="310.8" y="130.3" transform="rotate(-90 310.8 130.3)">STIM_CH_OUT_13</text>
<text x="333.7" y="130.3" transform="rotate(-90 333.7 130.3)">STIM_CH_OUT_14</text>
<text x="356.5" y="130.3" transform="rotate(-90 356.5 130.3)">STIM_CH_OUT_15</text>
<text x="379.4" y="130.3" transform="rotate(-90 379.4 130.3)">STIM_CH_OUT_16</text>
<text x="10.3" y="135.9">C</text>
<text x="387.5" y="134.2">{STIM_CH_[1..16]}</text>
<text x="408.2" y="135.9">C</text>
<text x="58.3" y="155.8">+3V3</text>
<text x="80.6" y="159.8">1</text>
<text x="82.6" y="157.1">U401</text>
<text x="83.1" y="160.9">VCC</text>
<text x="50.8" y="164.7">R401</text>
<text x="50.8" y="167.2">10k</text>
<text x="63.5" y="164.7">C401</text>
<text x="74.9" y="164.7">C402</text>
<text x="74.9" y="167.2">100nF</text>
<text x="113.6" y="167.4">4</text>
<text x="14.3" y="173.6">{SHIFT_REG_CTRL}</text>
<text x="98.8" y="171">DRAIN1/DIAG0</text>
<text x="105.5" y="168.5">DRAIN0</text>
<text x="105.5" y="173.6">DRAIN2</text>
<text x="113.6" y="169.9">5</text>
<text x="113.6" y="172.5">6</text>
<text x="58.8" y="177.5">SHIFT_REG_EN_STIM</text>
<text x="58.9" y="174.9">GND</text>
<text x="60" y="180">SHIFT_REG_G_STIM</text>
<text x="70.4" y="174.9">GND</text>
<text x="80" y="177.5">14</text>
<text x="83.1" y="178.7">~{EN}</text>
<text x="98.8" y="176.1">DRAIN3/DIAG2</text>
<text x="105.5" y="178.7">DRAIN4</text>
<text x="113.6" y="175">7</text>
<text x="113.6" y="177.5">8</text>
<text x="10.3" y="185.9">D</text>
<text x="80.6" y="180.1">2</text>
<text x="80.6" y="182.6">3</text>
<text x="83.1" y="181.2">~{G1}</text>
<text x="83.1" y="183.7">~{G2}</text>
<text x="98.8" y="181.2">DRAIN5/DIAG4</text>
<text x="105.5" y="183.7">DRAIN6</text>
<text x="113" y="182.6">10</text>
<text x="113" y="185.2">11</text>
<text x="113.6" y="180.1">9</text>
<text x="408.2" y="185.9">D</text>
<text x="98.8" y="186.3">DRAIN7/DIAG6</text>
<text x="98.8" y="191.4">DRAIN9/DIAG8</text>
<text x="105.5" y="188.8">DRAIN8</text>
<text x="113" y="187.7">18</text>
<text x="113" y="190.2">19</text>
<text x="57.4" y="195.2">SHIFT_REG_RCK_STIM</text>
<text x="59.9" y="197.8">SHIFT_REG_SER_IN</text>
<text x="62.9" y="192.7">SHIFT_REG_CLR</text>
<text x="80" y="192.8">13</text>
<text x="80" y="195.3">16</text>
<text x="80" y="197.9">12</text>
<text x="83.1" y="193.9">~{CLR}</text>
<text x="83.1" y="196.4">RCK</text>
<text x="96.4" y="196.4">DRAIN11/DIAG10</text>
<text x="104.3" y="193.9">DRAIN10</text>
<text x="113" y="192.8">20</text>
<text x="113" y="195.3">21</text>
<text x="113" y="197.9">22</text>
<text x="61.4" y="200.3">SHIFT_REG_SRCK</text>
<text x="80" y="200.4">17</text>
<text x="80" y="202.9">15</text>
<text x="83.1" y="199">SER_IN</text>
<text x="83.1" y="201.5">SRCK</text>
<text x="96.4" y="201.5">DRAIN13/DIAG12</text>
<text x="104.3" y="199">DRAIN12</text>
<text x="113" y="200.4">23</text>
<text x="113" y="202.9">24</text>
<text x="62.8" y="207.9">SHIFT_REG_ERR</text>
<text x="80" y="208">27</text>
<text x="83.1" y="204.1">SER_OUT</text>
<text x="83.1" y="209.1">~{ERR}</text>
<text x="96.4" y="206.6">DRAIN15/DIAG14</text>
<text x="104.3" y="204.1">DRAIN14</text>
<text x="113" y="205.5">25</text>
<text x="80" y="213.1">28</text>
<text x="83.1" y="214.2">GND</text>
<text x="76.7" y="219.3">GND</text>
<text x="82.6" y="218">TLC6C5816QPWPRQ1</text>
<text x="10.3" y="235.9">E</text>
<text x="408.3" y="235.9">E</text>
<text x="10.3" y="285.9">F</text>
<text x="35" y="286.9">1</text>
<text x="85" y="286.9">2</text>
<text x="135" y="286.9">3</text>
<text x="185" y="286.9">4</text>
<text x="235" y="286.9">5</text>
<text x="285" y="286.9">6</text>
<text x="335" y="286.9">7</text>
<text x="385" y="286.9">8</text>
<text x="408.3" y="285.9">F</text>
</g>
</svg>
